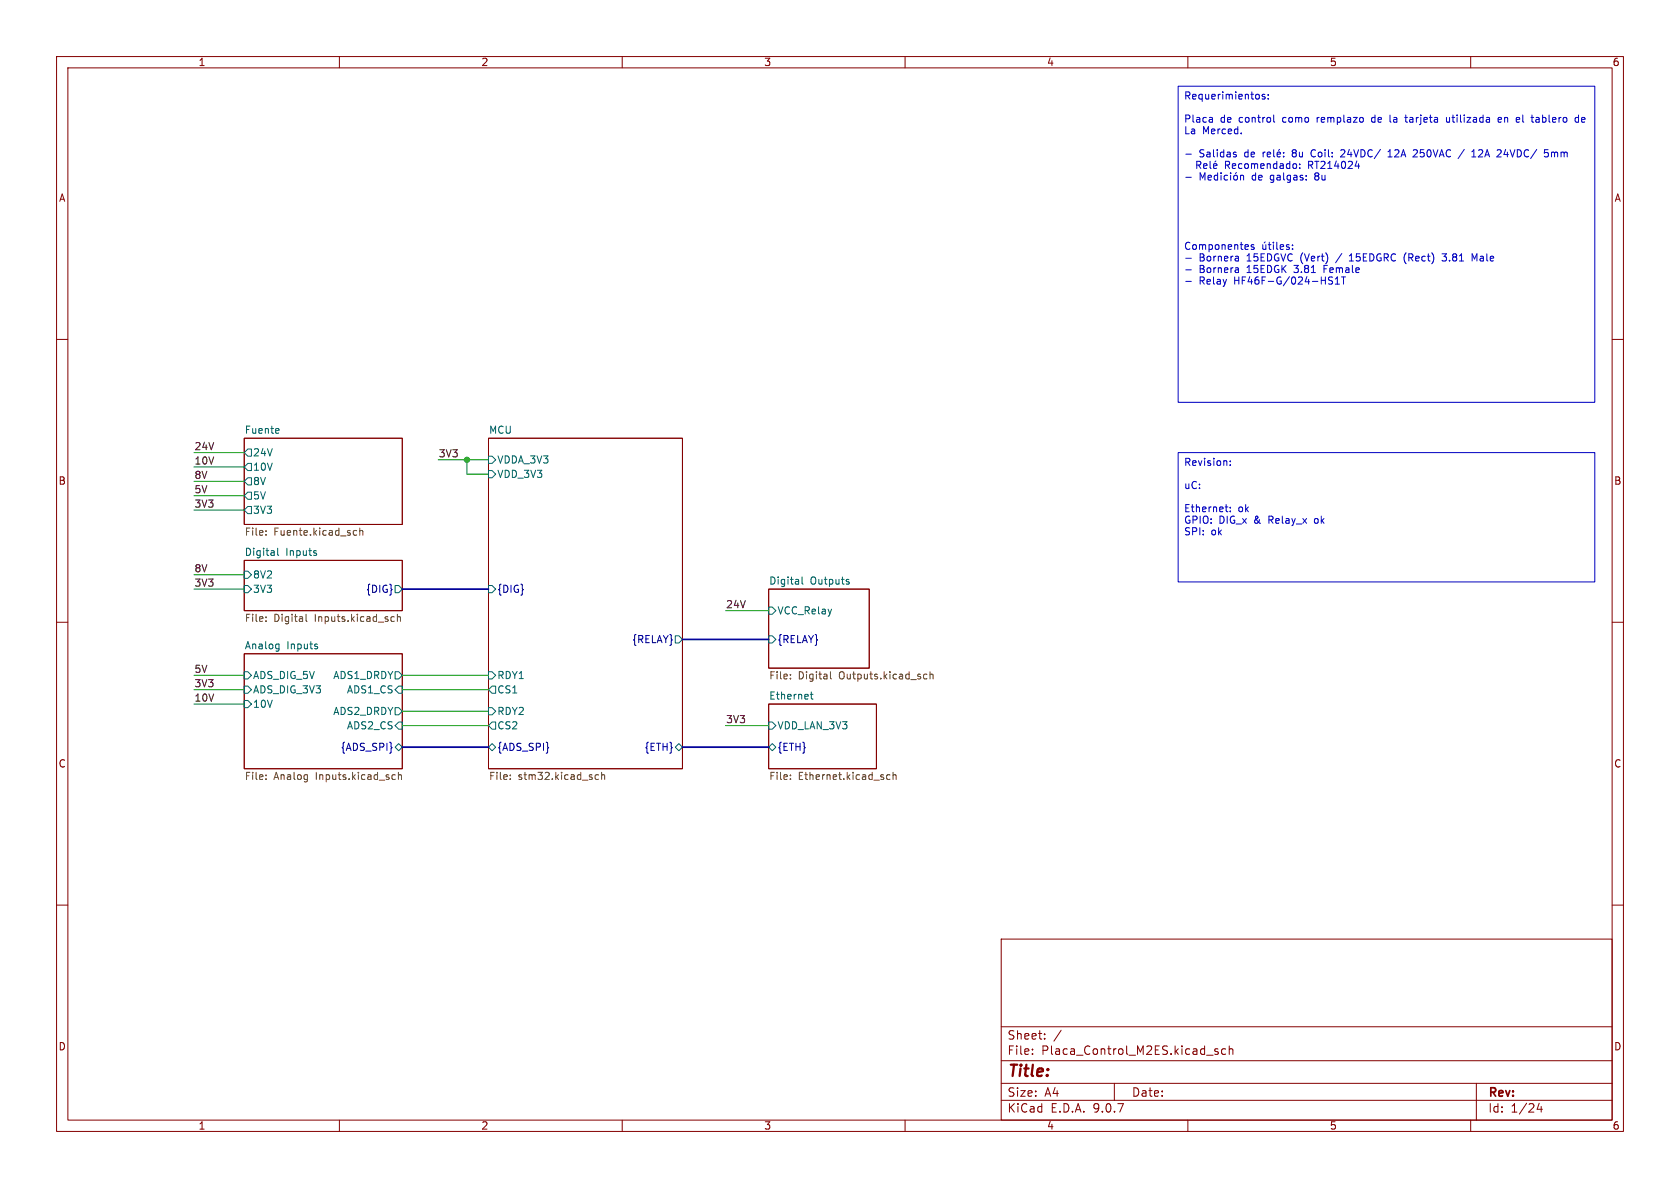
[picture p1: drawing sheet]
<svg xmlns="http://www.w3.org/2000/svg" width="297mm" height="210mm" viewBox="0 0 297 210" stroke-linecap="round" stroke-linejoin="round" font-family="sans-serif">
<g fill="none" stroke="#840000" stroke-width=".18">
<path d="M10 10h277v190h-277zM12 12h273v186h-273zM60 10v2M110 10v2M160 10v2M210 10v2M260 10v2M10 60h2M43.2 77.5h27.9v15.2h-27.9zM86.4 77.5h34.2v58.4h-34.2zM285 60h2M43.2 99.1h27.9v8.9h-27.9z"/>
<path d="M10 110h2M43.2 115.6h27.9v20.3h-27.9zM135.9 104.1h17.8v14h-17.8zM285 110h2M135.9 124.5h19v11.4h-19zM10 160h2M177 166h108v32h-108zM285 160h2M60 198v2M110 198v2M160 198v2M177 194.5h108"/>
<path d="M177 191.5h108M177 187.5h108M177 181.5h108M182.5 186.3v.1M182.5 185.5v.1M184.7 183.6v.1M184.7 182.8v.1M187.6 182.1l-1.3 2M197 191.5v3M210 198v2M215.3 185.5l-.3-.1-.3 .2 .1 .2 .5 .2v.3h-.6M216.7 185.5l-.5-.1-.2 .3v.4l.1 .2h.6"/>
<path d="M217.3 185.5l.2-.1 .4 .1 .1 .9M217.3 184.9v1.5M260 198v2M261 191.5v6.5M272.1 195l-.4 1.1h1M272.5 195.6v1"/>
</g>
<g fill="none" stroke="#006464" stroke-width=".18">
<path d="M43.8 79.4h.6v1.2h-.6l-.6-.6zM49.1 75.7l.2 .4-.6 .1M49.3 76.5l-.2 .1M43.8 87h.6v1.3h-.6l-.6-.7zM43.8 84.5h.6v1.2h-.6l-.6-.6zM43.8 81.9h.6v1.3h-.6l-.6-.6zM43.8 89.5h.6v1.3h-.6l-.6-.6zM49.1 96.9v1.1l.2 .2M55.8 97.8l.2 .1-.2 .3M55.8 97.3l.1 .1M86.4 80.6h.6l.6 .7-.6 .6h-.6zM86.4 83.2h.6l.6 .6-.6 .7h-.6z"/>
<path d="M43.2 101h.6l.6 .6-.6 .6h-.6zM43.2 103.5h.6l.6 .6-.6 .7h-.6zM43.2 118.7h.6l.6 .7-.6 .6h-.6zM49 113.8l.3 .1M49.3 113.8v1.1l-.2 .2M49.3 114.6l-.3 .1M56 114.3l.2 .2-.2 .2M56 113.8l.1 .1M69.8 103.5h.7l.6 .6-.6 .7h-.7zM69.8 118.7h.7l.6 .7-.6 .6h-.7zM86.4 103.5h.6l.6 .6-.6 .7h-.6zM86.4 118.7h.6l.6 .7-.6 .6h-.6z"/>
<path d="M119.4 112.4h.6l.6 .6-.6 .7h-.6zM135.9 112.4h.6l.7 .6-.7 .7h-.6zM135.9 107.3h.6l.7 .7-.7 .6h-.6zM141.8 102v1.1l.2 .2M150 102.8l.1 .2-.1 .3M150 102.4l.1 .1M43.2 121.3h.6l.6 .6-.6 .7h-.6zM43.2 123.8h.6l.6 .7-.6 .6h-.6zM69.8 125.1h.7l.6 .6-.6 .7h-.7zM69.8 132.1l.7-.7 .6 .7-.6 .6zM70.5 121.3h.6v1.3h-.6l-.7-.7zM70.5 127.6h.6v1.3h-.6l-.7-.6z"/>
<path d="M86.4 125.1h.6l.6 .6-.6 .7h-.6zM87 121.3h.6v1.3h-.6l-.6-.7zM87 127.6h.6v1.3h-.6l-.6-.6zM87 131.4l.6 .7-.6 .6-.6-.6zM120 131.4l.6 .7-.6 .6-.6-.6zM135.9 127.6h.6l.7 .7-.7 .6h-.6zM136.5 131.4l.7 .7-.7 .6-.6-.6zM143.2 122.7h.5M143.4 122.3v1.1l.3 .2"/>
</g>
<g fill="none" stroke="#725600" stroke-width=".18">
<path d="M47 94.5v.1M47 93.8v.2M62.7 93.8h.4M63.1 94.6h-.4M63.6 93.9l.2-.1h.3v.8M63.6 93.3v1.3M47 109.7v.2M47 109.1v.1M54.1 108.6v1.1l.2 .2M69.3 109l.4 .1M69.7 109.8l-.4 .1M70.3 109.1l.1-.1 .3 .1 .1 .8"/>
<path d="M70.3 108.6v1.3M139.7 119.2v.2M139.7 119.9v.1M146.8 118.7v1.1l.2 .2M163.4 120h.5M163.4 119.2h.5M164.4 119.3l.2-.1h.3l.1 .8M164.4 118.7v1.3M47 137v.1M47 137.7v.1M69.5 137h.4M69.9 137.7l-.4 .1"/>
<path d="M70.4 137.1l.2-.1h.3l.1 .8M70.4 136.5v1.3M90.2 137.7v.1M90.2 137v.1M105.2 137.6l.2 .2 .4-.1M105.8 137h-.4l-.2 .2M106.4 137.1l.1-.1h.3l.1 .8M106.4 136.5v1.3M139.7 137.7v.1M139.7 137v.1M157.3 137h-.3l-.3 .2 .2 .5h.4M157.9 137.1l.2-.1h.3v.8"/>
<path d="M157.9 136.5v1.3"/>
</g>
<path d="M71.1 104.1h15.3M120.6 113h15.3M71.1 132.1h15.3M120.6 132.1h15.3" fill="none" stroke="#000084" stroke-width=".3"/>
<g fill="none" stroke="#009600" stroke-width=".18">
<path d="M34.3 87.6h8.9M34.3 90.2h8.9M34.3 82.6h8.9M34.3 80h8.9M34.3 85.1h8.9M77.5 81.3h8.9M82.5 81.3v2.5h3.9M34.3 119.4h8.9M34.3 104.1h8.9M34.3 101.6h8.9M71.1 119.4h15.3M128.3 108h7.6"/>
<path d="M34.3 124.5h8.9M34.3 121.9h8.9M71.1 121.9h15.3M71.1 128.3h15.3M71.1 125.7h15.3M128.3 128.3h7.6"/>
</g>
<g fill="none" stroke="#0000c2" stroke-width=".18">
<path d="M208.3 15.2h73.6v55.9h-73.6zM222.5 16.7l.1 .2-.1 .6M223.6 16.7h-.3l-.2 .1 .1 .2 .4 .2v.3h-.5M224.2 17.4v.1M224.2 16.7v.1M209.6 27.3h1M209.6 31.3h1M211.6 28.5v1.3M211.9 29.2l.4 .6M212.2 31.8v-1.2l.4 .9 .4-.9v1.2M212.3 28.8l-.1 .3-.6 .1M212.8 29.4l.6-.2-.1-.2-.3-.1-.2 .2v.6h.5"/>
<path d="M213.6 31.4l.6-.1-.1-.3h-.4l-.1 .2v.6h.5M213.9 28.5v1.1l.2 .2M214.2 20.8l.2 .1v.7M214.4 21.5l-.5 .1M214.4 21.1h-.5M214.5 29.4l.6-.2v-.2l-.4-.1-.2 .2 .1 .6h.5M215.3 31h-.4l-.2 .2 .1 .6h.5M215.3 30.6v1.2M215.9 30.6v.1M215.9 31v.8M217 31h-.3l-.3 .2 .1 .6h.5M217.6 31v.8"/>
<path d="M218.2 27.3l.3 .1 .1 .2-.2 .1h-.2M218.2 26.9l.3 .1M218.2 31h.3l.3 .2v.4l-.3 .2h-.3l-.1-.2zM219.3 31.1l.2-.1h.3l.1 .8M219.3 31v.8M219.4 23.5v.1M223.3 26.9v.8M223.7 26.9l-.4 .2M224 27.3l.6-.1v-.2l-.4-.1-.2 .2 .1 .6h.5M225.2 20.3v1.1l.2 .2M225.2 26.5v1.1l.2 .1M225.2 31v1l-.3 .3-.3-.1"/>
<path d="M225.2 31h-.4l-.2 .2 .1 .6h.5M225.8 27.3l.6-.1-.1-.2-.3-.1-.2 .2v.6h.5M225.8 31h.5v.8M226.2 26.4l-.2 .2M226.3 31.3h-.4l-.2 .2 .2 .3h.4M226.9 27.6v.1M226.9 27v.1M226.9 30.6v1l.2 .2M228.1 31h-.3l-.3 .2 .2 .6h.4M228.1 31v1l-.2 .3-.3-.1M228.7 31h.5l.1 .8M229.3 31.3h-.4l-.2 .2 .2 .3h.4"/>
<path d="M229.8 29.7v.1M229.8 29v.1M230.3 31h-.3l-.2 .2 .1 .1 .4 .2v.3h-.5M230.9 31.7v.1M230.9 31v.2M232.6 26.6a.6 .6 0 0 0-.9 .4 .6 .6 0 0 0 .6 .7l.3-.1M233.1 27l.2-.1 .3 .1 .1 .5-.1 .2h-.3l-.2-.1zM234.2 26.5v.1M234.2 26.9v.8M234.9 26.5v1.1l.1 .1M235.5 27.6v.1M235.5 27v.1"/>
<path d="M237.5 26.5l-.5 .1M237.7 27l-.7 .7h.8M242.6 20.8l-.1 .2 .1 .5M245.4 26.8l.3-.3v1.2M245.4 27.7h.7M245.7 20.3v1.1l.2 .2M248.3 20.8h.5M248.5 20.3v1.1l.3 .2M250 26.5h.3l.3 .2M250.6 26.8l-.8 .9h.8M255.7 20.8l.1 .7 .3 .1 .2-.1M256.3 20.8v.8"/>
<path d="M258.9 26.4l-1.1 1.6M260.2 27.7h.7M260.4 26.6l.2-.1v1.2M261.5 26.5l-.1 .1M262.1 27l-.8 .7h.8M264.8 21.2l.7-.1-.1-.3h-.4l-.2 .1 .1 .6h.5M266.2 26.4l-.3 .9h.8M271.6 21.5h.5M271.6 20.8h.3l.2 .1M272.1 21.1l-.5 .1M273.1 26.5h.6M273.2 27h.3l.2 .2v.4l-.5 .1"/>
<path d="M274.3 26.9v.8M274.6 26.9l-.3 .1M278.6 21.5h.5M278.6 20.8h.5M279.1 20.3v1.3M280 20.8h-.2l-.2 .1 .1 .6 .3 .1M280.2 21.1l-.6 .1M209.6 45.7h1M209.6 47.7h1M209.6 49.7h1M218.8 47.3l.1 .2v.7M218.9 47.6l-.1 .1"/>
<path d="M218.9 45.5v.6M218.9 46.1h-.1M218.9 45.6l-.1 .1M218.9 48.1l-.1 .1M221.7 43.3l-.3-.1-.2 .2v.2l.5 .1v.3h-.5M223.2 43.2l.1 .8 .3 .1 .2-.1M223.7 42.8l-.2 .1M223.8 43.2v.9M224.2 43.2h.5M224.4 42.8v1.1l.3 .2M225.1 42.8v.1M225.1 43.2v.9"/>
<path d="M225.7 42.8v1.1l.2 .2M226.3 43.7l.6-.1v-.3l-.4-.1-.2 .2 .1 .6h.5M227.9 43.3l-.3-.1-.2 .2 .1 .2 .4 .1v.3h-.5M228.5 44v.1M228.5 43.3v.1M234.9 49.2l.1 .3 .5 .2 .1 .2-.3 .3h-.4M236.1 50.2h.7M236.3 49.1l-.2 .2M236.4 49v1.2M237.5 49v1.2M238.5 46.1h.8M238.8 45.1l-.3 .1"/>
<path d="M248.6 44.7a1.46 1.46 0 0 0 0 1.9M254.9 46l.2 .1h.5M254.9 44.9h.8l-.4 .5h.3M261.1 44.9l-.4 .9-.4-.9v1.2M208.3 80h73.6v22.9h-73.6zM216.6 89.6h.5M216.8 90.4l.3 .1M217.5 89.7v.1M217.5 90.3v.2M217.5 82.2v.1M217.5 81.5v.1"/>
</g>
<circle cx="82.5" cy="81.3" r=".46" fill="#009600" stroke="#009600" stroke-width=".18"/>
<text font-size="2.8" fill="#840000" x="178" y="190.9">Title:</text>
<g font-size="2.1" fill="#840000">
<text x="178" y="184">Sheet:</text>
<text x="178" y="186.7">File:</text>
<text x="184.1" y="186.7">Placa_Control_M2ES.kicad_sch</text>
<text x="178" y="196.9">KiCad</text>
<text x="178" y="194.1">Size:</text>
<text x="184.7" y="194.1">A4</text>
<text x="185.7" y="196.9">E.D.A.</text>
<text x="193.3" y="196.9">9.0.7</text>
<text x="200" y="194.1">Date:</text>
<text x="263" y="194.3">Rev:</text>
<text x="263" y="196.9">Id:</text>
<text x="267.1" y="196.9">1/24</text>
</g>
<g font-size="1.8" fill="#840000">
<text x="35" y="11.9">1</text>
<text x="85" y="11.9">2</text>
<text x="135" y="11.9">3</text>
<text x="185" y="11.9">4</text>
<text x="235" y="11.9">5</text>
<text x="285" y="11.9">6</text>
<text x="10.3" y="35.9">A</text>
<text x="285.3" y="35.9">A</text>
<text x="10.3" y="85.9">B</text>
<text x="285.3" y="85.9">B</text>
<text x="10.3" y="135.9">C</text>
<text x="285.3" y="135.9">C</text>
<text x="10.3" y="185.9">D</text>
<text x="285.3" y="185.9">D</text>
<text x="35" y="199.9">1</text>
<text x="85" y="199.9">2</text>
<text x="135" y="199.9">3</text>
<text x="185" y="199.9">4</text>
<text x="235" y="199.9">5</text>
<text x="285" y="199.9">6</text>
</g>
<g font-size="1.8" fill="#0000c2">
<text x="209.2" y="17.9">Requerimientos:</text>
<text x="209.2" y="22">Placa</text>
<text x="215.7" y="22">de</text>
<text x="219.1" y="22">control</text>
<text x="227" y="22">como</text>
<text x="233.3" y="22">remplazo</text>
<text x="243.1" y="22">de</text>
<text x="246.6" y="22">la</text>
<text x="249.5" y="22">tarjeta</text>
<text x="256.9" y="22">utilizada</text>
<text x="266.3" y="22">en</text>
<text x="269.7" y="22">el</text>
<text x="272.7" y="22">tablero</text>
<text x="280.6" y="22">de</text>
<text x="209.2" y="24.1">La</text>
<text x="212" y="28.1">Salidas</text>
<text x="212.6" y="24.1">Merced.</text>
<text x="220.1" y="28.1">de</text>
<text x="228.9" y="28.1">8u</text>
<text x="237.9" y="28.1">24VDC/</text>
<text x="246.5" y="28.1">12A</text>
<text x="251.1" y="28.1">250VAC</text>
<text x="259.4" y="28.1">/</text>
<text x="261.9" y="28.1">12A</text>
<text x="266.6" y="28.1">24VDC/</text>
<text x="275.1" y="28.1">5mm</text>
<text x="216.9" y="30.2">Recomendado:</text>
<text x="221.4" y="32.2">de</text>
<text x="231.8" y="30.2">RT214024</text>
<text x="232.9" y="32.2">8u</text>
<text x="209.2" y="44.5">Componentes</text>
<text x="212" y="46.5">Bornera</text>
<text x="220.5" y="46.5">15EDGVC</text>
<text x="230.2" y="46.5">(Vert)</text>
<text x="236.7" y="46.5">/</text>
<text x="239.2" y="46.5">15EDGRC</text>
<text x="249" y="46.5">(Rect)</text>
<text x="256.1" y="46.5">3.81</text>
<text x="261.5" y="46.5">Male</text>
<text x="212" y="48.6">Bornera</text>
<text x="212" y="50.6">Relay</text>
<text x="218.3" y="50.6">HF46F-G/024-HS1T</text>
<text x="220.5" y="48.6">15EDGK</text>
<text x="229.1" y="48.6">3.81</text>
<text x="234.5" y="48.6">Female</text>
<text x="209.2" y="82.7">Revision:</text>
<text x="209.2" y="86.8">uC:</text>
<text x="209.2" y="90.9">Ethernet:</text>
<text x="209.2" y="92.9">GPIO:</text>
<text x="209.2" y="95">SPI:</text>
<text x="214.1" y="95">ok</text>
<text x="215.5" y="92.9">DIG_x</text>
<text x="218.9" y="90.9">ok</text>
<text x="221.8" y="92.9">&amp;</text>
<text x="224.5" y="92.9">Relay_x</text>
<text x="232.8" y="92.9">ok</text>
</g>
<g font-size="1.8" fill="#006464">
<text x="43.2" y="76.8">Fuente</text>
<text x="86.4" y="76.8">MCU</text>
<text x="44.6" y="83.4">10V</text>
<text x="44.6" y="80.9">24V</text>
<text x="87.8" y="82.1">VDDA_3V3</text>
<text x="44.6" y="88.5">5V</text>
<text x="44.6" y="86">8V</text>
<text x="87.8" y="84.7">VDD_3V3</text>
<text x="44.6" y="91">3V3</text>
<text x="43.2" y="98.3">Digital</text>
<text x="50.5" y="98.3">Inputs</text>
<text x="44.6" y="102.5">8V2</text>
<text x="44.6" y="105">3V3</text>
<text x="135.9" y="103.4">Digital</text>
<text x="143.2" y="103.4">Outputs</text>
<text x="137.4" y="108.8">VCC_Relay</text>
<text x="43.2" y="114.9">Analog</text>
<text x="50.7" y="114.9">Inputs</text>
<text x="44.6" y="120.2">ADS_DIG_5V</text>
<text x="44.6" y="122.8">ADS_DIG_3V3</text>
<text x="44.6" y="125.3">10V</text>
<text x="58.8" y="120.2">ADS1_DRDY</text>
<text x="61.2" y="122.8">ADS1_CS</text>
<text x="87.8" y="122.8">CS1</text>
<text x="87.8" y="120.2">RDY1</text>
<text x="135.9" y="123.7">Ethernet</text>
<text x="58.8" y="126.6">ADS2_DRDY</text>
<text x="61.2" y="129.1">ADS2_CS</text>
<text x="87.8" y="129.1">CS2</text>
<text x="87.8" y="126.6">RDY2</text>
<text x="137.4" y="129.1">VDD_LAN_3V3</text>
</g>
<g font-size="1.8" fill="#0f0f0f">
<text x="34.3" y="82.2">10V</text>
<text x="34.3" y="79.7">24V</text>
<text x="77.5" y="80.9">3V3</text>
<text x="34.3" y="89.8">3V3</text>
<text x="34.3" y="87.3">5V</text>
<text x="34.3" y="84.7">8V</text>
<text x="34.3" y="101.3">8V</text>
<text x="34.3" y="103.8">3V3</text>
<text x="128.3" y="107.6">24V</text>
<text x="34.3" y="119">5V</text>
<text x="34.3" y="124.1">10V</text>
<text x="34.3" y="121.6">3V3</text>
<text x="128.3" y="127.9">3V3</text>
</g>
<g font-size="1.8" fill="#725600">
<text x="43.2" y="95">File:</text>
<text x="48.4" y="95">Fuente.kicad_sch</text>
<text x="43.2" y="110.3">File:</text>
<text x="48.4" y="110.3">Digital</text>
<text x="55.7" y="110.3">Inputs.kicad_sch</text>
<text x="135.9" y="120.4">File:</text>
<text x="141.1" y="120.4">Digital</text>
<text x="148.5" y="120.4">Outputs.kicad_sch</text>
<text x="43.2" y="138.2">File:</text>
<text x="48.4" y="138.2">Analog</text>
<text x="55.9" y="138.2">Inputs.kicad_sch</text>
<text x="86.4" y="138.2">File:</text>
<text x="91.6" y="138.2">stm32.kicad_sch</text>
<text x="135.9" y="138.2">File:</text>
<text x="141.1" y="138.2">Ethernet.kicad_sch</text>
</g>
<g font-size="1.8" fill="#000084">
<text x="64.6" y="105">{DIG}</text>
<text x="87.8" y="105">{DIG}</text>
<text x="111.7" y="113.9">{RELAY}</text>
<text x="137.4" y="113.9">{RELAY}</text>
<text x="60.1" y="132.9">{ADS_SPI}</text>
<text x="87.8" y="132.9">{ADS_SPI}</text>
<text x="113.8" y="132.9">{ETH}</text>
<text x="137.4" y="132.9">{ETH}</text>
</g>
</svg>
